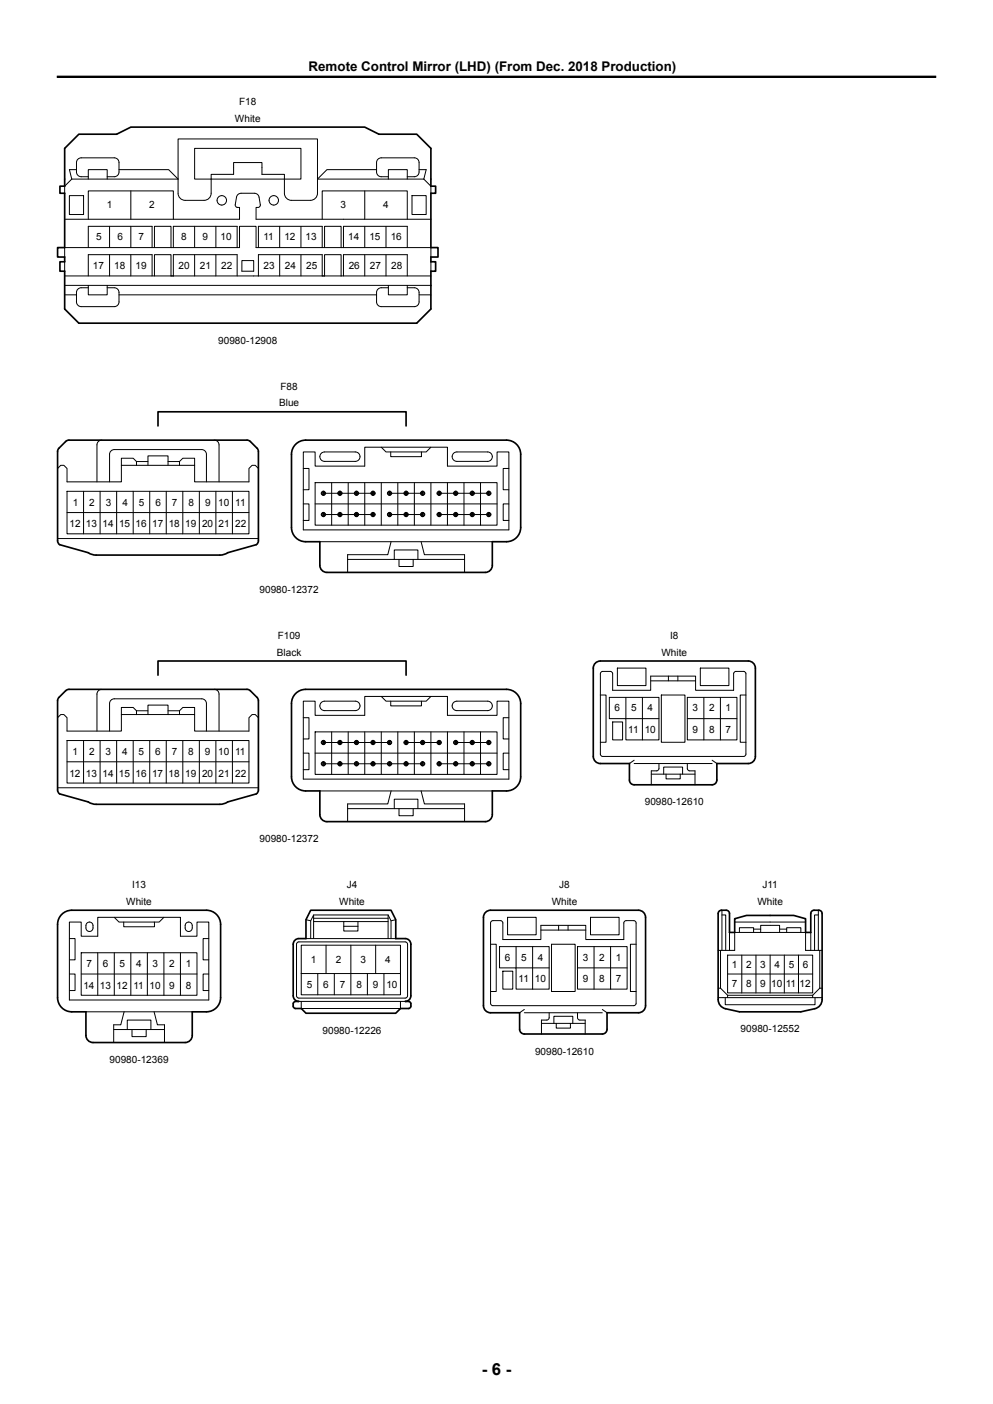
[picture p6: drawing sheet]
<svg xmlns="http://www.w3.org/2000/svg" width="210mm" height="297mm" viewBox="0 0 210 297" stroke-linecap="round" stroke-linejoin="round" font-family="sans-serif">
<g fill="none" stroke="#000" stroke-width=".21">
<path d="M15.2 37.9l-1.5 1.5v1.5M15.2 37.9h22.5M16.2 35.9h-1.5l.5 2M18.7 37.4h-1.5a1 1 0 0 1-1-1v-2a1 1 0 0 1 1-1h7a1 1 0 0 1 1 1v2a1 1 0 0 1-1 1h-1.5M18.7 37.9v-2h4v2M25.2 35.9h10.5l2 2M37.7 37.9v-8.5h29.4v8.5M44.7 37.9v3a1.5 1.5 0 0 1-1.5 1.5h-4a1.5 1.5 0 0 1-1.5-1.5v-3M44.7 37.9h-3.5v-6.5h22.4v6.5h-3.5M44.7 37.9v-1h4.7v-2.5h6v2.5h4.7v1M44.7 37.9h15.4M67.1 37.9h22.5"/>
<path d="M67.1 37.9v3a1.5 1.5 0 0 1-1.5 1.5h-4a1.5 1.5 0 0 1-1.5-1.5v-3M79.6 35.9h-10.5l-2 2M82.1 37.9v-2h4v2M82.1 37.4h-1.5a1 1 0 0 1-1-1v-2a1 1 0 0 1 1-1h7a1 1 0 0 1 1 1v2a1 1 0 0 1-1 1h-1.5M88.6 35.9h1.5l-.5 2M89.6 37.9l1.5 1.5v1.5M13.7 46.4h37v-2.5h-.5a.5 .5 0 0 1-.5-.6l.3-1.6a.99 .99 0 0 1 1-.8h2.8a.99 .99 0 0 1 1 .8l.3 1.6a.5 .5 0 0 1-.5 .6h-.5v2.5h37M13.7 54.4v-2h37v-4.5h3.4v4.5h37v2M13.7 58.4h77.4M13.7 55.4v2M14.7 41.4h3v4h-3zM18.7 46.4v-6h18v6"/>
<path d="M18.7 52.4v-4.5h13.5v4.5M18.7 58.4v-4.5h13.5v4.5M23.2 47.9v4.5M23.2 53.9v4.5M27.7 40.4v6M27.7 47.9v4.5M27.7 53.9v4.5M32.7 52.4v-4.5h3.5v4.5M32.7 58.4v-4.5h3.5v4.5M36.7 52.4v-4.5h13.5v4.5M36.7 58.4v-4.5h13.5v4.5M41.2 47.9v4.5"/>
<path d="M41.2 53.9v4.5M45.7 47.9v4.5M45.7 53.9v4.5M51.2 55.1h2.5v2.3h-2.5zM54.6 52.4v-4.5h13.5v4.5M54.6 58.4v-4.5h13.5v4.5M59.1 47.9v4.5M59.1 53.9v4.5M63.6 47.9v4.5M63.6 53.9v4.5M68.1 46.4v-6h18v6M68.6 52.4v-4.5h3.5v4.5"/>
<path d="M68.6 58.4v-4.5h3.5v4.5M72.6 52.4v-4.5h13.5v4.5M72.6 58.4v-4.5h13.5v4.5M77.1 40.4v6M77.1 47.9v4.5M77.1 53.9v4.5M81.6 47.9v4.5M81.6 53.9v4.5M87.1 41.4h3v4h-3zM91.1 55.4v2M13.7 62.4h2.5M13.7 60.4h77.4"/>
<path d="M18.7 60.9h-1.5a1 1 0 0 0-1 1v2a1 1 0 0 0 1 1h7a1 1 0 0 0 1-1v-2a1 1 0 0 0-1-1h-1.5M18.7 60.4v2h4v-2M25.2 62.4h54.4M82.1 60.4v2h4v-2M82.1 60.9h-1.5a1 1 0 0 0-1 1v2a1 1 0 0 0 1 1h7a1 1 0 0 0 1-1v-2a1 1 0 0 0-1-1h-1.5M88.6 62.4h2.5M12.2 99.1l.6-.7h.7l.7 .7v2.8h11.5v-3.5h15.5v3.5h11.5v-2.8l.6-.7h.7l.6 .7M21.5 93.1a1 1 0 0 0-1 1v7.8M28.9 98.4v-.8l-.7-.7h-2.5v1.5M28.9 97.6h2.4M31.3 98.4v-2h4.2v2M35.5 97.6h2.5"/>
<path d="M38 98.4v-.8l.7-.7h2.5v1.5M45.3 93.1a1 1 0 0 1 1 1v7.8M64.1 95.6h2.5v3h10.5v-4h17.5v4h10.5v-3h2.5v16.5h-43.5zM64.1 99.1h1.2v4.5h-1.2M67.9 95.9l.7-.3h6.5a1 1 0 0 1 1 1 1 1 0 0 1-1 1h-6.5a1 1 0 0 1-.9-.6 1 1 0 0 1 .2-1.1zM80.6 94.6l1 1h8.5l1-1M82.6 95.6v1h6.5v-1M95.9 95.9l.7-.3h6.5a1 1 0 0 1 1 1 1 1 0 0 1-1 1h-6.5a1 1 0 0 1-.9-.6 1 1 0 0 1 .2-1.1zM107.6 99.1h-1.2v4.5h1.2M12.2 113.9h42.4M14.2 103.9h38.5v9h-38.5zM14.2 108.4h38.5"/>
<path d="M17.7 103.9v9M21.2 103.9v9M23.2 101.9v-5.8a1 1 0 0 1 1-1h18.5a1 1 0 0 1 1 1v5.8M24.7 103.9v9M28.2 103.9v9M31.7 103.9v9M35.2 103.9v9M38.7 103.9v9M42.2 103.9v9M45.7 103.9v9M49.2 103.9v9M64.1 106.6h1.2v3.5h-1.2"/>
<path d="M66.6 102.1h38.5v9h-38.5zM66.6 106.6h38.5M67.6 114.6h36.5M68.3 104.7v-.7h.2v.7M68.3 109.2v-.7h.2v.7M68.4 104.3h10.5M68.4 108.8h10.5M70.1 102.1v9M71.8 104.7v-.7h.2v.7M71.8 109.2v-.7h.2v.7M73.5 118.3h24.7M73.6 102.1v9"/>
<path d="M75.3 104.7v-.7h.2v.7M75.3 109.2v-.7h.2v.7M77.1 102.1v9M78.8 104.7v-.7h.2v.7M78.8 109.2v-.7h.2v.7M80.6 102.1v9M82.3 104.7v-.7h.2v.7M82.3 109.2v-.7h.2v.7M82.4 104.3h7M82.4 108.8h7M82.7 114.6l-.7 2.7h-8.5v3.8M83.4 118.3v-2h5v2"/>
<path d="M84.1 102.1v9M84.4 118.3v1.5h3v-1.5M85.8 104.7v-.7h.2v.7M85.8 109.2v-.7h.2v.7M87.6 102.1v9M89.1 114.6l.7 2.7h8.4v3.8M89.3 104.7v-.7h.2v.7M89.3 109.2v-.7h.2v.7M91.1 102.1v9M92.8 104.7v-.7h.2v.7M92.8 109.2v-.7h.2v.7M92.9 104.3h10.5"/>
<path d="M92.9 108.8h10.5M94.6 102.1v9M96.3 104.7v-.7h.2v.7M96.3 109.2v-.7h.2v.7M98.1 102.1v9M99.8 104.7v-.7h.2v.7M99.8 109.2v-.7h.2v.7M100.3 108.8a.45 .45 0 0 1-.6 .5 .45 .45 0 0 1-.2-.7 .45 .45 0 0 1 .8 0v.2M100.3 104.3a.45 .45 0 0 0-.6-.4 .45 .45 0 0 0-.2 .7 .45 .45 0 0 0 .8 0v-.3M101.6 102.1v9M103.3 104.7v-.7h.2v.7M103.3 109.2v-.7h.2v.7"/>
<path d="M107.6 106.6h-1.2v3.5h1.2M12.2 151.8l.6-.6h.7l.7 .6v2.9h11.5v-3.5h15.5v3.5h11.5v-2.9l.6-.6h.7l.6 .6M14.2 156.7h38.5v8.9h-38.5zM17.7 156.7v8.9M21.2 156.7v8.9M21.5 145.8a1 1 0 0 0-1 1v7.9M23.2 154.7v-5.9a1 1 0 0 1 1-1h18.5a1 1 0 0 1 1 1v5.9M24.7 156.7v8.9M28.2 156.7v8.9M28.9 151.2v-.8l-.7-.7h-2.5v1.5M28.9 150.4h2.4M31.3 151.2v-2h4.2v2"/>
<path d="M31.7 156.7v8.9M35.2 156.7v8.9M35.5 150.4h2.5M38 151.2v-.8l.7-.7h2.5v1.5M38.7 156.7v8.9M42.2 156.7v8.9M45.3 145.8a1 1 0 0 1 1 1v7.9M45.7 156.7v8.9M49.2 156.7v8.9M64.1 148.3h2.5v3h10.5v-4h17.5v4h10.5v-3h2.5v16.5h-43.5zM64.1 151.8h1.2v4.5h-1.2M64.1 159.3h1.2v3.5h-1.2"/>
<path d="M66.6 154.8h38.5v9h-38.5zM66.6 159.3h38.5M67.9 148.6l.7-.3h6.5a1 1 0 0 1 1 1 1 1 0 0 1-1 1h-6.5a1 1 0 0 1-.9-.6 1 1 0 0 1 .2-1.1zM68.3 157.4v-.6h.2v.6M68.4 157.1h14M70.1 154.8v9M71.8 157.4v-.6h.2v.6M73.6 154.8v9M75.3 157.4v-.6h.2v.6M77.1 154.8v9M78.8 157.4v-.6h.2v.6M80.6 147.3l1 1h8.5l1-1"/>
<path d="M80.6 154.8v9M82.3 157.4v-.6h.2v.6M82.6 148.3v1h6.5v-1M84.1 154.8v9M85.8 157.4v-.6h.2v.6M85.9 157.1h7M87.6 154.8v9M89.3 157.4v-.6h.2v.6M91.1 154.8v9M92.8 157.4v-.6h.2v.6M94.6 154.8v9M95.9 148.6l.7-.3h6.5a1 1 0 0 1 1 1 1 1 0 0 1-1 1h-6.5a1 1 0 0 1-.9-.6 1 1 0 0 1 .2-1.1z"/>
<path d="M96.3 157.4v-.6h.2v.6M96.4 157.1h7M98.1 154.8v9M99.8 157.4v-.6h.2v.6M100.3 157.1a.45 .45 0 0 0-.6-.5 .45 .45 0 0 0-.2 .8 .45 .45 0 0 0 .8-.1v-.2M101.6 154.8v9M103.3 157.4v-.6h.2v.6M107.6 151.8h-1.2v4.5h1.2M107.6 159.3h-1.2v3.5h1.2M127 147h1.2v10h-1.2M127 142.3l.5-.3h1.6l.4 .3 .1 3.7h8v-3h9.5v3h8l.1-3.7 .4-.3 1.9 .1 .2 .4v17.3l-.5 .2-30-.1-.2-.4zM128.9 147.5h10.5v9h-7v-4.5h-3.5z"/>
<path d="M129.6 152.7h2.1v3.8h-2.1zM130.6 141.3h6v3.7h-6zM132.4 147.5v4.5h7M135.9 147.5v9M137.6 144h9.5M139.9 147h5v10h-5zM141.4 143v1M143.4 143v1M145.4 147.5h10.4v9h-10.4zM145.4 152h10.4M148.1 141.3h6v3.7h-6zM148.9 147.5v9"/>
<path d="M152.4 147.5v9M157.7 147h-1.2v10h1.2M12.2 166.6h42.4M14.2 161.1h38.5M67.6 167.3h36.5M68.3 161.9v-.7h.2v.7M68.4 161.6h21M71.8 161.9v-.7h.2v.7M73.5 171.1h24.7M75.3 161.9v-.7h.2v.7M78.8 161.9v-.7h.2v.7M82.3 161.9v-.7h.2v.7"/>
<path d="M82.7 167.3l-.7 2.8h-8.5v3.7M83.4 171.1v-2h5v2M84.4 171.1v1.5h3v-1.5M85.8 161.9v-.7h.2v.7M89.1 167.3l.7 2.8h8.4v3.7M89.3 161.9v-.7h.2v.7M92.8 161.9v-.7h.2v.7M92.9 161.6h10.5M96.3 161.9v-.7h.2v.7M99.8 161.9v-.7h.2v.7M100.3 161.6a.45 .45 0 0 1-.6 .4 .45 .45 0 0 1-.2-.7 .45 .45 0 0 1 .8 0v.3M103.3 161.9v-.7h.2v.7"/>
<path d="M134.1 160.8l-1 .7M134.1 161.5h16.5M137.7 163.8h9.3M139.4 161.5v1.1l-.3 .4-1.4 .1v2.9M140.4 163.8v-1.5h4v1.5M140.9 163.8v1h3v-1M145.4 161.5v1.1l.2 .4 1.4 .1v2.9M150.6 160.8l1 .7M14.7 195h2.5v3h3.5v-3.9h17.5v3.9h3.5v-3h2.5v16.5h-29.5zM14.7 198.5h1.2v4.5h-1.2M18.4 195.3a.75 .75 0 0 1 .8-.2 .75 .75 0 0 1 .5 .7 .92 .92 0 0 1-.8 1.2 1.04 1.04 0 0 1-.8-.7 1.04 1.04 0 0 1 .3-1zM24.2 194.1l1 .9h8.5l1-.9"/>
<path d="M26.2 195v1h6.5v-1M39.4 195.3a.75 .75 0 0 1 .8-.2 .75 .75 0 0 1 .5 .7 .92 .92 0 0 1-.8 1.2 1.04 1.04 0 0 1-.8-.7 1.04 1.04 0 0 1 .3-1zM44.2 198.5h-1.2v4.5h1.2M62.8 199.5l.4-.3 22.7 .1 .3 .4-.1 11.2-.4 .2h-22.7l-.3-.5zM64.7 198.5h19M64.7 194.5l1 .3M66.3 194.9h15.8M66.3 194.2h15.8M66.3 193.6v4.9M69 199.9v6M72.7 194.9v2h3v-2M72.7 195.9h3"/>
<path d="M74.2 199.9v10.5M79.4 199.9v6M82.1 193.6v4.9M82.7 198.5v-3.7l-.6-1.2h-15.8l-.6 1.2v3.7M83.7 194.5l-1 .3M103.7 199.7h1.2v10h-1.2M103.8 195l.4-.3h1.6l.5 .3v3.7h8.1v-3h9.5v3h8l.1-3.7 .4-.3 1.9 .1 .2 .4v17.3l-.5 .2h-30l-.3-.5zM107.3 194.1h6.1v3.6h-6.1zM114.4 196.7h9.5M116.6 199.7h5v10h-5zM118.1 195.7v1M120.1 195.7v1"/>
<path d="M124.9 194.1h6v3.6h-6zM134.5 199.7h-1.2v10h1.2M152.7 193.6h.8v7.4M152.7 192.6v8.4M154.3 197.2v3.8M155.4 195h15M156.4 197.2v-1h3v1M159.4 196.5h1.5M160.9 197.2v-1.5h4v1.5M164.9 196.5h1.5M166.4 197.2v-1h3v1M171.5 197.2v3.8"/>
<path d="M173.1 193.6h-.8v7.4M173.1 192.6v8.4M14.7 206h1.2v3.5h-1.2M17.2 201.5h24.5v9h-24.5zM17.2 206h24.5M18.2 214h22.5M20.7 201.5v9M24 217.8h10.8M24.2 201.5v9M26.2 214l-.7 2.8h-1.5v3.7M26.9 217.8v-2h5v2M27.7 201.5v9"/>
<path d="M27.9 217.8v1.5h3v-1.5M31.2 201.5v9M32.6 214l.7 2.8h1.5v3.7M34.7 201.5v9M38.2 201.5v9M44.2 206h-1.2v3.5h1.2M63.2 211.8h22.5M63.7 205.9h21v4.5h-21zM63.7 205.9v-6h21v6M63.7 211.8v1.5h21v-1.5M67.2 205.9v4.5M70.7 205.9v4.5"/>
<path d="M77.7 205.9v4.5M81.2 205.9v4.5M105.6 200.2h10.5v9h-7v-4.5h-3.5zM106.3 205.4h2.1v3.8h-2.1zM109.1 200.2v4.5h7M110.9 213.5l-1 .7M110.9 214.2h16.5M112.6 200.2v9M114.5 216.5h9.3M116.1 214.2v1.1l-.2 .4-1.4 .1v2.9M117.1 216.5v-1.5h4v1.5M117.6 216.5v1h3v-1"/>
<path d="M122.1 214.2v1.1l.3 .4 1.4 .1v2.9M122.1 200.2h10.5v9h-10.5zM122.1 204.7h10.5M125.6 200.2v9M127.4 213.5l1 .7M129.1 200.2v9M151.9 201h3.5v-3.8h15v3.8h3.5M151.9 211h22M151.9 209h.5M152.4 201v8M152.4 209l1.5 1.5M153.4 211v1.5h19v-1.5"/>
<path d="M153.9 202h18v8h-18zM153.9 206h18M153.9 210.5h18M153.9 210.5v.5M156.9 202v8M159.9 202v8M162.9 202v8M165.9 202v8M168.9 202v8M171.9 210.5v.5M173.4 209h.5M173.4 209l-1.5 1.5"/>
<path d="M173.4 201v8"/>
<circle cx="46.9" cy="42.4" r="1"/>
<circle cx="57.9" cy="42.4" r="1"/>
<circle cx="68.4" cy="108.8" r=".45"/>
<circle cx="68.4" cy="108.8" r=".34"/>
<circle cx="68.4" cy="104.3" r=".45"/>
<circle cx="68.4" cy="104.3" r=".34"/>
<circle cx="71.9" cy="108.8" r=".45"/>
<circle cx="71.9" cy="108.8" r=".34"/>
<circle cx="71.9" cy="104.3" r=".45"/>
<circle cx="71.9" cy="104.3" r=".34"/>
<circle cx="75.4" cy="108.8" r=".45"/>
<circle cx="75.4" cy="108.8" r=".34"/>
<circle cx="75.4" cy="104.3" r=".45"/>
<circle cx="75.4" cy="104.3" r=".34"/>
<circle cx="78.9" cy="108.8" r=".45"/>
<circle cx="78.9" cy="108.8" r=".34"/>
<circle cx="78.9" cy="104.3" r=".45"/>
<circle cx="78.9" cy="104.3" r=".34"/>
<circle cx="82.4" cy="108.8" r=".45"/>
<circle cx="82.4" cy="108.8" r=".34"/>
<circle cx="82.4" cy="104.3" r=".45"/>
<circle cx="82.4" cy="104.3" r=".34"/>
<circle cx="85.9" cy="108.8" r=".45"/>
<circle cx="85.9" cy="108.8" r=".34"/>
<circle cx="85.9" cy="104.3" r=".45"/>
<circle cx="85.9" cy="104.3" r=".34"/>
<circle cx="89.4" cy="108.8" r=".45"/>
<circle cx="89.4" cy="108.8" r=".34"/>
<circle cx="89.4" cy="104.3" r=".45"/>
<circle cx="89.4" cy="104.3" r=".34"/>
<circle cx="92.9" cy="108.8" r=".45"/>
<circle cx="92.9" cy="108.8" r=".34"/>
<circle cx="92.9" cy="104.3" r=".45"/>
<circle cx="92.9" cy="104.3" r=".34"/>
<circle cx="96.4" cy="108.8" r=".45"/>
<circle cx="96.4" cy="108.8" r=".34"/>
<circle cx="96.4" cy="104.3" r=".45"/>
<circle cx="96.4" cy="104.3" r=".34"/>
<circle cx="99.9" cy="108.8" r=".34"/>
<circle cx="99.9" cy="104.3" r=".34"/>
<circle cx="103.4" cy="108.8" r=".45"/>
<circle cx="103.4" cy="108.8" r=".34"/>
<circle cx="103.4" cy="104.3" r=".45"/>
<circle cx="103.4" cy="104.3" r=".34"/>
<circle cx="68.4" cy="157.1" r=".45"/>
<circle cx="68.4" cy="157.1" r=".34"/>
<circle cx="71.9" cy="157.1" r=".45"/>
<circle cx="71.9" cy="157.1" r=".34"/>
<circle cx="75.4" cy="157.1" r=".45"/>
<circle cx="75.4" cy="157.1" r=".34"/>
<circle cx="78.9" cy="157.1" r=".45"/>
<circle cx="78.9" cy="157.1" r=".34"/>
<circle cx="82.4" cy="157.1" r=".45"/>
<circle cx="82.4" cy="157.1" r=".34"/>
<circle cx="85.9" cy="157.1" r=".45"/>
<circle cx="85.9" cy="157.1" r=".34"/>
<circle cx="89.4" cy="157.1" r=".45"/>
<circle cx="89.4" cy="157.1" r=".34"/>
<circle cx="92.9" cy="157.1" r=".45"/>
<circle cx="92.9" cy="157.1" r=".34"/>
<circle cx="96.4" cy="157.1" r=".45"/>
<circle cx="96.4" cy="157.1" r=".34"/>
<circle cx="99.9" cy="157.1" r=".34"/>
<circle cx="103.4" cy="157.1" r=".45"/>
<circle cx="103.4" cy="157.1" r=".34"/>
<circle cx="68.4" cy="161.6" r=".45"/>
<circle cx="68.4" cy="161.6" r=".34"/>
<circle cx="71.9" cy="161.6" r=".45"/>
<circle cx="71.9" cy="161.6" r=".34"/>
<circle cx="75.4" cy="161.6" r=".45"/>
<circle cx="75.4" cy="161.6" r=".34"/>
<circle cx="78.9" cy="161.6" r=".45"/>
<circle cx="78.9" cy="161.6" r=".34"/>
<circle cx="82.4" cy="161.6" r=".45"/>
<circle cx="82.4" cy="161.6" r=".34"/>
<circle cx="85.9" cy="161.6" r=".45"/>
<circle cx="85.9" cy="161.6" r=".34"/>
<circle cx="89.4" cy="161.6" r=".45"/>
<circle cx="89.4" cy="161.6" r=".34"/>
<circle cx="92.9" cy="161.6" r=".45"/>
<circle cx="92.9" cy="161.6" r=".34"/>
<circle cx="96.4" cy="161.6" r=".45"/>
<circle cx="96.4" cy="161.6" r=".34"/>
<circle cx="99.9" cy="161.6" r=".34"/>
<circle cx="103.4" cy="161.6" r=".45"/>
<circle cx="103.4" cy="161.6" r=".34"/>
</g>
<path d="M13.7 31.4l3-3h8l3-1.5h49.4l3 1.5h8l3 3v8h1v1.5h-1v11.5h1.5v2h-1.5v1h1v2h-1v8l-3 3h-71.4l-3-3v-8h-1v-2h1v-1h-1.5v-2h1.5v-11.5h-1v-1.5h1zM13.9 93.4l.7-.3h37.6l.5 .1 1.7 1.6 .2 .7v18.9l-.1 .5-.3 .3-6 1.7-1 .4-.7 .1h-26.5l-7.4-2.2-.3-.3-.1-.5v-18.9l.3-.7zM33.4 90.1v-3h52.5v3M62.3 94.2a2.99 2.99 0 0 1 2.3-1.1h42.5a3 3 0 0 1 3 3v15.5a3 3 0 0 1-3 3h-3v5a1.5 1.5 0 0 1-1.5 1.5h-33.5a1.5 1.5 0 0 1-1.5-1.5v-5h-3a3 3 0 0 1-3-3v-15.5l.1-.7zM33.4 142.8v-3h52.5v3M62.3 146.9a2.99 2.99 0 0 1 2.3-1.1h42.5a3 3 0 0 1 3 3v15.5a3 3 0 0 1-3 3h-3v5a1.5 1.5 0 0 1-1.5 1.5h-33.5a1.5 1.5 0 0 1-1.5-1.5v-5h-3a3 3 0 0 1-3-3v-15.5l.1-.7zM126.1 140.1l.9-.3h31.2a1.5 1.5 0 0 1 1.5 1.5v18.7a1.5 1.5 0 0 1-1.5 1.5h-6.6v3.5a1 1 0 0 1-1 1h-16.5a1 1 0 0 1-1-1v-3.5h-6.1a1.5 1.5 0 0 1-1.5-1.5v-18.7v-.4zM12.6 167.9l6.1 1.7 .9 .5h.7h26.6l7.3-2.2 .3-.3 .1-.5v-18.9l-.1-.5-1.6-1.6-.7-.3h-37.6l-.5 .2-1.6 1.5-.3 .7v18.9l.1 .5 .3 .3M13.3 193.2l1.2-.6h.7h28.5a3 3 0 0 1 3 2.9v15.5a3 3 0 0 1-3 3h-3v5a1.5 1.5 0 0 1-1.5 1.5h-19.5a1.5 1.5 0 0 1-1.5-1.5v-5h-3a3 3 0 0 1-3-3v-15.5a2.99 2.99 0 0 1 1.1-2.3zM65.7 192.6h17l1 1.9v4h2a1.2 1.2 0 0 1 1.2 1.2v10.9a1.2 1.2 0 0 1-1.2 1.2l.9 .1a.97 .97 0 0 1 0 1.4h-1.9l-1 1h-19l-1-1h-1.4a.97 .97 0 0 1 0-1.4l.9-.1a1.2 1.2 0 0 1-1.2-1.2v-10.9a1.2 1.2 0 0 1 1.2-1.2h1.5v-4zM102.9 192.8l.8-.2h31.3a1.5 1.5 0 0 1 1.5 1.5v18.6a1.5 1.5 0 0 1-1.5 1.5h-6.6v3.5a1 1 0 0 1-1 1h-16.5a1 1 0 0 1-1-1v-3.5h-6.2a1.5 1.5 0 0 1-1.5-1.5v-18.6l.1-.5zM152.1 192.8a1.97 1.97 0 0 1 2 0l.2 .5v3.9h1.1v-2.9l2.5-.6h10l2.5 .6v2.9h1.1v-3.9a.7 .7 0 0 1 .7-.7h1a.7 .7 0 0 1 .7 .7v18.1a1.98 1.98 0 0 1-1.6 2l-2.9 .6h-13l-3-.6a1.98 1.98 0 0 1-1.5-2v-18.1z" fill="none" stroke="#000" stroke-width=".35"/>
<path d="M12 16.3h186" fill="none" stroke="#000" stroke-width=".5"/>
<text font-size="3.5" x="101.9" y="290.9">- 6 -</text>
<text font-size="2.8" x="65.3" y="15.1">Remote Control Mirror (LHD) (From Dec. 2018 Production)</text>
<g font-size="2.1">
<text x="50.6" y="22.2">F18</text>
<text x="49.7" y="25.7">White</text>
<text x="22.6" y="44.1">1</text>
<text x="31.6" y="44.1">2</text>
<text x="72" y="44.1">3</text>
<text x="81" y="44.1">4</text>
<text x="20.3" y="50.8">5</text>
<text x="24.8" y="50.8">6</text>
<text x="29.3" y="50.8">7</text>
<text x="38.3" y="50.8">8</text>
<text x="42.8" y="50.8">9</text>
<text x="46.6" y="50.8">10</text>
<text x="55.7" y="50.8">11</text>
<text x="60.1" y="50.8">12</text>
<text x="64.6" y="50.8">13</text>
<text x="73.6" y="50.8">14</text>
<text x="78.1" y="50.8">15</text>
<text x="82.6" y="50.8">16</text>
<text x="19.7" y="56.8">17</text>
<text x="24.2" y="56.8">18</text>
<text x="28.7" y="56.8">19</text>
<text x="37.8" y="56.8">20</text>
<text x="42.3" y="56.8">21</text>
<text x="46.8" y="56.8">22</text>
<text x="55.8" y="56.8">23</text>
<text x="60.3" y="56.8">24</text>
<text x="64.8" y="56.8">25</text>
<text x="73.7" y="56.8">26</text>
<text x="78.2" y="56.8">27</text>
<text x="82.7" y="56.8">28</text>
<text x="46.2" y="72.7">90980-12908</text>
<text x="59.3" y="82.4">F88</text>
<text x="59" y="86">Blue</text>
<text x="15.4" y="107">1</text>
<text x="18.9" y="107">2</text>
<text x="22.4" y="107">3</text>
<text x="25.9" y="107">4</text>
<text x="29.4" y="107">5</text>
<text x="32.9" y="107">6</text>
<text x="36.4" y="107">7</text>
<text x="39.9" y="107">8</text>
<text x="43.4" y="107">9</text>
<text x="46.2" y="107">10</text>
<text x="49.7" y="107">11</text>
<text x="14.7" y="111.5">12</text>
<text x="18.2" y="111.5">13</text>
<text x="21.7" y="111.5">14</text>
<text x="25.2" y="111.5">15</text>
<text x="28.7" y="111.5">16</text>
<text x="32.2" y="111.5">17</text>
<text x="35.7" y="111.5">18</text>
<text x="39.2" y="111.5">19</text>
<text x="42.7" y="111.5">20</text>
<text x="46.2" y="111.5">21</text>
<text x="49.7" y="111.5">22</text>
<text x="54.9" y="125.5">90980-12372</text>
<text x="58.7" y="135.1">F109</text>
<text x="141.7" y="135.1">I8</text>
<text x="58.6" y="138.7">Black</text>
<text x="139.9" y="138.7">White</text>
<text x="130" y="150.5">6</text>
<text x="132.9" y="155">11</text>
<text x="133.5" y="150.5">5</text>
<text x="136.3" y="155">10</text>
<text x="137" y="150.5">4</text>
<text x="146.4" y="155">9</text>
<text x="146.4" y="150.5">3</text>
<text x="149.9" y="155">8</text>
<text x="149.9" y="150.5">2</text>
<text x="153.4" y="155">7</text>
<text x="153.4" y="150.5">1</text>
<text x="15.3" y="159.8">1</text>
<text x="18.8" y="159.8">2</text>
<text x="22.3" y="159.8">3</text>
<text x="25.8" y="159.8">4</text>
<text x="29.3" y="159.8">5</text>
<text x="32.8" y="159.8">6</text>
<text x="36.3" y="159.8">7</text>
<text x="39.8" y="159.8">8</text>
<text x="43.3" y="159.8">9</text>
<text x="46.2" y="159.8">10</text>
<text x="49.7" y="159.8">11</text>
<text x="14.7" y="164.3">12</text>
<text x="18.2" y="164.3">13</text>
<text x="21.7" y="164.3">14</text>
<text x="25.2" y="164.3">15</text>
<text x="28.7" y="164.3">16</text>
<text x="32.2" y="164.3">17</text>
<text x="35.7" y="164.3">18</text>
<text x="39.2" y="164.3">19</text>
<text x="42.7" y="164.3">20</text>
<text x="46.2" y="164.3">21</text>
<text x="49.7" y="164.3">22</text>
<text x="136.4" y="170.4">90980-12610</text>
<text x="54.9" y="178.2">90980-12372</text>
<text x="26.7" y="191.4">White</text>
<text x="27.9" y="187.9">I13</text>
<text x="71.7" y="191.4">White</text>
<text x="73.3" y="187.9">J4</text>
<text x="116.7" y="191.4">White</text>
<text x="118.3" y="187.9">J8</text>
<text x="160.2" y="191.4">White</text>
<text x="161.2" y="187.9">J11</text>
<text x="65.7" y="203.7">1</text>
<text x="71" y="203.7">2</text>
<text x="76.2" y="203.7">3</text>
<text x="81.5" y="203.7">4</text>
<text x="106.7" y="203.2">6</text>
<text x="110.2" y="203.2">5</text>
<text x="113.7" y="203.2">4</text>
<text x="123.2" y="203.2">3</text>
<text x="126.7" y="203.2">2</text>
<text x="130.2" y="203.2">1</text>
<text x="17.6" y="209.1">14</text>
<text x="18.3" y="204.6">7</text>
<text x="21.1" y="209.1">13</text>
<text x="21.8" y="204.6">6</text>
<text x="24.6" y="209.1">12</text>
<text x="25.3" y="204.6">5</text>
<text x="28.2" y="209.1">11</text>
<text x="28.8" y="204.6">4</text>
<text x="31.6" y="209.1">10</text>
<text x="32.3" y="204.6">3</text>
<text x="35.8" y="204.6">2</text>
<text x="35.8" y="209.1">9</text>
<text x="39.3" y="204.6">1</text>
<text x="39.3" y="209.1">8</text>
<text x="64.9" y="208.9">5</text>
<text x="68.4" y="208.9">6</text>
<text x="71.9" y="208.9">7</text>
<text x="75.4" y="208.9">8</text>
<text x="78.9" y="208.9">9</text>
<text x="81.7" y="208.9">10</text>
<text x="109.7" y="207.7">11</text>
<text x="113.1" y="207.7">10</text>
<text x="123.2" y="207.7">9</text>
<text x="126.7" y="207.7">8</text>
<text x="130.2" y="207.7">7</text>
<text x="154.8" y="208.8">7</text>
<text x="154.8" y="204.8">1</text>
<text x="157.8" y="204.8">2</text>
<text x="157.8" y="208.8">8</text>
<text x="160.8" y="208.8">9</text>
<text x="160.8" y="204.8">3</text>
<text x="163.1" y="208.8">10</text>
<text x="163.8" y="204.8">4</text>
<text x="166.2" y="208.8">11</text>
<text x="166.8" y="204.8">5</text>
<text x="169.1" y="208.8">12</text>
<text x="169.8" y="204.8">6</text>
<text x="68.2" y="218.7">90980-12226</text>
<text x="156.6" y="218.4">90980-12552</text>
<text x="23.2" y="224.9">90980-12369</text>
<text x="113.1" y="223.1">90980-12610</text>
</g>
</svg>
